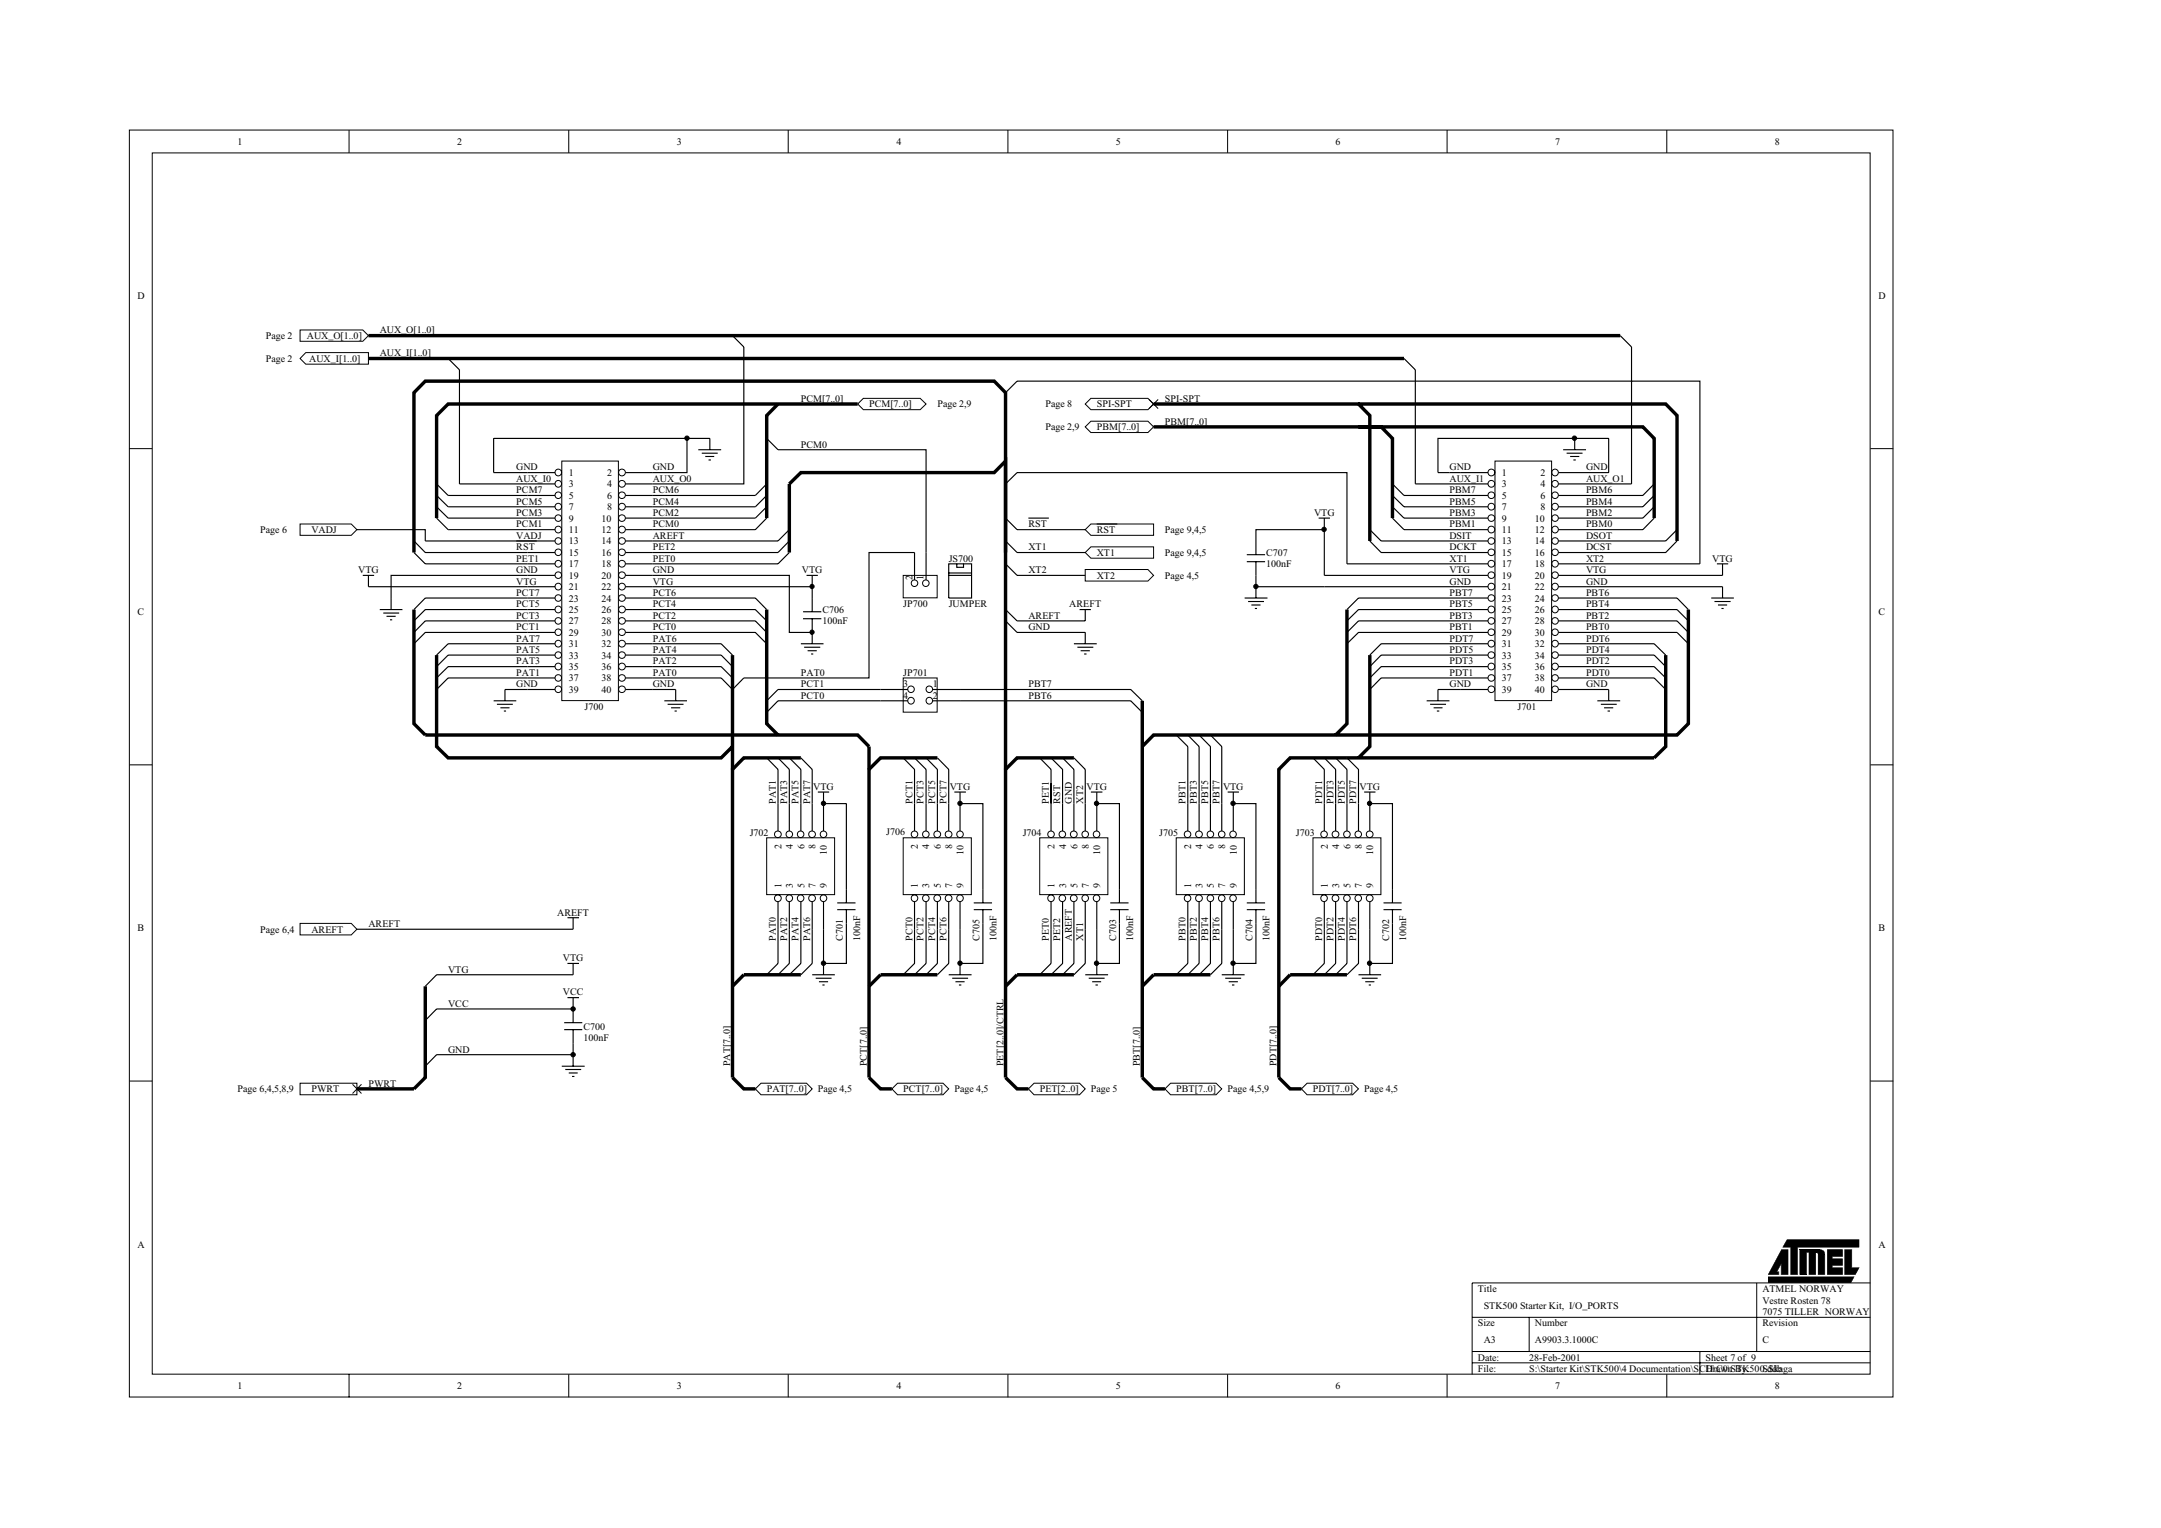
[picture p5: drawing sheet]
<svg xmlns="http://www.w3.org/2000/svg" width="420mm" height="297mm" viewBox="0 0 420 297" stroke-linecap="round" stroke-linejoin="round" font-family="sans-serif">
<g fill="none" stroke="#000" stroke-width=".19">
<path d="M25.2 25.3h342.9v246.3h-342.9zM29.6 29.7h334v237.4h-334zM67.9 25.3v4.4M110.6 25.3v4.4M153.3 25.3v4.4M196 25.3v4.4M238.7 25.3v4.4M281.4 25.3v4.4M324.1 25.3v4.4M25.2 87.2h4.4M363.7 87.2h4.4M25.2 148.7h4.4"/>
<path d="M363.7 148.7h4.4M25.2 210.2h4.4M363.7 210.2h4.4M286.2 256.1h77.5M297.3 256.1v6.6M341.6 256.1v6.6M363.7 249.4h-77.5v17.8M67.9 267.2v4.4M110.6 267.2v4.4M153.3 267.2v4.4M196 267.2v4.4M238.7 267.2v4.4"/>
<path d="M281.4 267.2v4.4M286.2 262.7h77.5M286.2 264.9h77.5M324.1 267.2v4.4M330.5 262.7v4.5"/>
</g>
<path d="M109.3 89.7h10.9v46.5h-10.9z" fill="#fff"/>
<g fill="none" stroke="#000" stroke-width=".19">
<path d="M109.2 89.6h11v46.6h-11z"/>
<circle cx="108.5" cy="98.5" r=".65"/>
<circle cx="108.5" cy="91.8" r=".65"/>
<circle cx="108.5" cy="94" r=".65"/>
<circle cx="108.5" cy="96.3" r=".64"/>
<circle cx="120.9" cy="94.1" r=".66"/>
<circle cx="120.9" cy="98.5" r=".66"/>
<circle cx="120.9" cy="91.9" r=".66"/>
<circle cx="120.9" cy="96.3" r=".66"/>
<circle cx="108.5" cy="118.5" r=".65"/>
<circle cx="108.5" cy="109.6" r=".65"/>
<circle cx="108.5" cy="102.9" r=".65"/>
<circle cx="108.5" cy="114" r=".65"/>
<circle cx="108.5" cy="100.7" r=".64"/>
<circle cx="108.5" cy="107.4" r=".64"/>
<circle cx="108.5" cy="111.8" r=".64"/>
<circle cx="108.5" cy="116.3" r=".64"/>
<circle cx="108.5" cy="105.2" r=".64"/>
<circle cx="120.9" cy="118.5" r=".66"/>
<circle cx="120.9" cy="109.6" r=".66"/>
<circle cx="120.9" cy="102.9" r=".66"/>
<circle cx="120.9" cy="114" r=".66"/>
<circle cx="120.9" cy="111.8" r=".66"/>
<circle cx="120.9" cy="100.7" r=".66"/>
<circle cx="120.9" cy="107.4" r=".66"/>
<circle cx="120.9" cy="105.2" r=".66"/>
<circle cx="120.9" cy="116.3" r=".66"/>
<circle cx="108.5" cy="129.6" r=".65"/>
<circle cx="108.5" cy="125.1" r=".65"/>
<circle cx="108.5" cy="122.9" r=".64"/>
<circle cx="108.5" cy="127.3" r=".64"/>
<circle cx="108.5" cy="134" r=".64"/>
<circle cx="108.5" cy="131.8" r=".64"/>
<circle cx="108.5" cy="120.7" r=".64"/>
<circle cx="120.9" cy="129.6" r=".66"/>
<circle cx="120.9" cy="125.1" r=".66"/>
<circle cx="120.9" cy="122.9" r=".66"/>
<circle cx="120.9" cy="127.4" r=".66"/>
<circle cx="120.9" cy="134" r=".66"/>
<circle cx="120.9" cy="131.8" r=".66"/>
<circle cx="120.9" cy="120.7" r=".66"/>
</g>
<g fill="none" stroke="#000" stroke-width=".22">
<path d="M102.6 91.9h5.3M102.6 94.1h5.3M102.6 96.3h5.3M102.6 98.5h5.3M121.6 91.9h5.3M121.6 94.1h5.3M121.6 96.3h5.3M121.6 98.5h5.3M102.6 100.7h5.3M102.6 103h5.3M102.6 105.2h5.3M102.6 107.4h5.3"/>
<path d="M102.6 109.6h5.3M102.6 111.9h5.3M102.6 114.1h5.3M102.6 116.3h5.3M102.6 118.5h5.3M121.6 100.7h5.3M121.6 103h5.3M121.6 105.2h5.3M121.6 107.4h5.3M121.6 109.6h5.3M121.6 111.9h5.3M121.6 114.1h5.3"/>
<path d="M121.6 116.3h5.3M121.6 118.5h5.3M102.6 120.7h5.3M102.6 122.9h5.3M102.6 125.1h5.3M102.6 127.3h5.3M102.6 129.6h5.3M102.6 131.8h5.3M102.6 134h5.3M121.6 120.7h5.3M121.6 122.9h5.3M121.6 125.1h5.3"/>
<path d="M121.6 127.3h5.3M121.6 129.6h5.3M121.6 131.8h5.3M121.6 134h5.3"/>
</g>
<path d="M290.7 89.7h11v46.5h-11z" fill="#fff"/>
<g fill="none" stroke="#000" stroke-width=".19">
<path d="M290.7 89.6h11v46.6h-11z"/>
<circle cx="290" cy="91.9" r=".66"/>
<circle cx="290" cy="94.1" r=".66"/>
<circle cx="290" cy="98.5" r=".66"/>
<circle cx="290" cy="96.3" r=".66"/>
<circle cx="302.3" cy="98.5" r=".65"/>
<circle cx="302.3" cy="94" r=".65"/>
<circle cx="302.3" cy="91.8" r=".65"/>
<circle cx="302.3" cy="96.3" r=".64"/>
<circle cx="290" cy="118.5" r=".66"/>
<circle cx="290" cy="109.6" r=".66"/>
<circle cx="290" cy="102.9" r=".66"/>
<circle cx="290" cy="114" r=".66"/>
<circle cx="290" cy="100.7" r=".66"/>
<circle cx="290" cy="107.4" r=".66"/>
<circle cx="290" cy="111.8" r=".66"/>
<circle cx="290" cy="105.2" r=".66"/>
<circle cx="290" cy="116.3" r=".66"/>
<circle cx="302.3" cy="118.5" r=".65"/>
<circle cx="302.3" cy="109.6" r=".65"/>
<circle cx="302.3" cy="102.9" r=".65"/>
<circle cx="302.3" cy="114" r=".65"/>
<circle cx="302.3" cy="100.7" r=".64"/>
<circle cx="302.3" cy="107.4" r=".64"/>
<circle cx="302.3" cy="111.8" r=".64"/>
<circle cx="302.3" cy="105.2" r=".64"/>
<circle cx="302.3" cy="116.3" r=".64"/>
<circle cx="290" cy="129.6" r=".66"/>
<circle cx="290" cy="125.1" r=".66"/>
<circle cx="290" cy="122.9" r=".66"/>
<circle cx="290" cy="127.4" r=".66"/>
<circle cx="290" cy="134" r=".66"/>
<circle cx="290" cy="131.8" r=".66"/>
<circle cx="290" cy="120.7" r=".66"/>
<circle cx="302.3" cy="129.6" r=".65"/>
<circle cx="302.3" cy="125.1" r=".65"/>
<circle cx="302.3" cy="122.9" r=".64"/>
<circle cx="302.3" cy="127.3" r=".64"/>
<circle cx="302.3" cy="134" r=".64"/>
<circle cx="302.3" cy="131.8" r=".64"/>
<circle cx="302.3" cy="120.7" r=".64"/>
</g>
<g fill="none" stroke="#000" stroke-width=".22">
<path d="M284 91.9h5.3M284 94.1h5.3M284 96.3h5.3M284 98.5h5.3M303 91.9h5.4M303 94.1h5.4M303 96.3h5.4M303 98.5h5.4M284 100.7h5.3M284 103h5.3M284 105.2h5.3M284 107.4h5.3"/>
<path d="M284 109.6h5.3M284 111.9h5.3M284 114.1h5.3M284 116.3h5.3M284 118.5h5.3M303 100.7h5.4M303 103h5.4M303 105.2h5.4M303 107.4h5.4M303 109.6h5.4M303 111.9h5.4M303 114.1h5.4"/>
<path d="M303 116.3h5.4M303 118.5h5.4M284 120.7h5.3M284 122.9h5.3M284 125.1h5.3M284 127.3h5.3M284 129.6h5.3M284 131.8h5.3M284 134h5.3M303 120.7h5.4M303 122.9h5.4M303 125.1h5.4"/>
<path d="M303 127.3h5.4M303 129.6h5.4M303 131.8h5.4M303 134h5.4M149.1 147.3l2.2 2.3v6.6M151.3 147.3l2.2 2.3v6.6M153.5 147.3l2.2 2.3v6.6M155.7 147.3l2.2 2.3v6.6M159 154h2.2M160.1 154v2.2M175.6 147.3l2.2 2.3v6.6M177.8 147.3l2.3 2.3v6.6"/>
<path d="M180.1 147.3l2.2 2.3v6.6M182.3 147.3l2.2 2.3v6.6M185.6 154h2.2M186.7 154v2.2M202.2 147.3l2.2 2.3v6.6M204.4 147.3l2.2 2.3v6.6M206.6 147.3l2.2 2.3v6.6M208.8 147.3l2.2 2.3v6.6M212.1 154h2.2M213.2 154v2.2M228.7 142.9l2.2 2.2v11.1M230.9 142.9l2.2 2.2v11.1"/>
<path d="M233.1 142.9l2.2 2.2v11.1M235.3 142.9l2.2 2.2v11.1M238.7 154h2.2M239.8 154v2.2M255.3 147.3l2.2 2.3v6.6M257.5 147.3l2.2 2.3v6.6M259.7 147.3l2.2 2.3v6.6M261.9 147.3l2.2 2.3v6.6M265.2 154h2.2M266.3 154v2.2M151.3 180.6v6.7l-2.2 2.2M153.5 180.6v6.7l-2.2 2.2"/>
<path d="M155.7 180.6v6.7l-2.2 2.2M157.9 189.5h4.4M157.9 180.6v6.7l-2.2 2.2M158.6 190.2h3.1M159.2 190.8h1.8M159.9 191.5h.4M160.1 180.6v8.9M177.8 180.6v6.7l-2.2 2.2M180.1 180.6v6.7l-2.3 2.2M182.3 180.6v6.7l-2.2 2.2M184.5 189.5h4.4M185.1 190.2h3.1"/>
<path d="M185.8 190.8h1.7M186.4 191.5h.5M186.7 180.6v8.9M204.4 180.6v6.7l-2.2 2.2M206.6 180.6v6.7l-2.2 2.2M208.8 180.6v6.7l-2.2 2.2M211 189.5h4.4M211 180.6v6.7l-2.2 2.2M211.7 190.2h3.1M212.4 190.8h1.7M213 191.5h.5M213.2 180.6v8.9"/>
<path d="M230.9 180.6v6.7l-2.2 2.2M233.1 180.6v6.7l-2.2 2.2M235.3 180.6v6.7l-2.2 2.2M237.5 189.5h4.5M237.5 180.6v6.7l-2.2 2.2M238.2 190.2h3.1M238.9 190.8h1.8M239.5 191.5h.5M239.8 180.6v8.9M257.5 180.6v6.7l-2.2 2.2M259.7 180.6v6.7l-2.2 2.2M261.9 180.6v6.7l-2.2 2.2"/>
<path d="M264.1 189.5h4.4M264.1 180.6v6.7l-2.2 2.2M264.8 190.2h3.1M265.4 190.8h1.8M266.1 191.5h.4M266.3 180.6v8.9"/>
</g>
<path d="M222.1 136.2v73.3M155.7 147.3h-11.1l-2.2 2.3v59.9M182.3 147.3h-11.1l-2.2 2.3v59.9M208.8 147.3h-11.1l-2.2 2.3v59.9M261.9 147.3h-11.1l-2.2 2.3v59.9M155.7 189.5h-11.1l-2.2 2.2M182.3 189.5h-11.1l-2.2 2.2M208.8 189.5h-11.1l-2.2 2.2M235.3 189.5h-11l-2.2 2.2M261.9 189.5h-11.1l-2.2 2.2" fill="none" stroke="#000" stroke-width=".66" stroke-linecap="butt"/>
<g fill="#fff" stroke="#000" stroke-width=".19">
<path d="M148 210.6h8.8l1.1 1.1-1.1 1.1h-8.8l-1.1-1.1z" fill-rule="evenodd"/>
<path d="M254.1 210.6h8.9l1.1 1.1-1.1 1.1h-8.9l-1.1-1.1z" fill-rule="evenodd"/>
<path d="M201 210.6h8.9l1.1 1.1-1.1 1.1h-8.9l-1.1-1.1z" fill-rule="evenodd"/>
<path d="M227.6 210.6h8.8l1.1 1.1-1.1 1.1h-8.8l-1.1-1.1z" fill-rule="evenodd"/>
</g>
<path d="M142.4 209.5l2.2 2.2h2.3M169 209.5l2.2 2.2h2.2M195.5 209.5l2.2 2.2h2.3M222.1 209.5l2.2 2.2h2.2M248.6 209.5l2.2 2.2h2.2" fill="none" stroke="#000" stroke-width=".66" stroke-linecap="butt"/>
<path d="M58.3 210.6h11.1v2.2h-11.1z" fill-rule="evenodd" fill="#fff" stroke="#000" stroke-width=".19"/>
<g fill="none" stroke="#000" stroke-width=".66" stroke-linecap="butt">
<path d="M71.6 65.2h243.4M151.3 78.5l-2.2 2.3v19.9M166.8 78.5h-79.7l-2.2 2.3v19.9M224.3 78.5h39.8l2.2 2.3v24.4M264.1 78.5h59.8l2.2 2.3v24.4M224.3 83h44.2l2.2 2.2v15.5M264.1 83h55.3l2.2 2.2v15.5M80.5 118.5v22.2l2.2 2.2h84.1l2.2 2.2M80.5 107.4v-31.1l2.2-2.2h110.6l2.2 2.2v31.1M149.1 118.5v22.2l2.2 2.2M153.5 107.4v-13.3l2.2-2.2h37.6l2.2-2.3v60M261.9 118.5v22.2l-2.2 2.2"/>
<path d="M328.3 118.5v22.2l-2.2 2.2h-101.8l-2.2 2.2M84.9 127.3v17.8l2.2 2.2h53.1l2.2-2.2M142.4 127.3v22.3M266.3 127.3v17.8l-2.2 2.2M323.9 127.3v17.8l-2.3 2.2h-59.7M82.7 191.7v17.8l-2.2 2.2h-11.1"/>
</g>
<g fill="none" stroke="#000" stroke-width=".22">
<path d="M84.9 98.5l2.2 2.2h15.5M84.9 96.3l2.2 2.2h15.5M84.9 94.1l2.2 2.2h15.5M89.3 94.1h13.3M135.8 87.4h4.4M136.4 88.1h3.1M137.1 88.7h1.8M137.8 89.4h.4M138 87.4v-2.2h-42v6.7M149.1 98.5l-2.2 2.2h-20M149.1 96.3l-2.2 2.2h-20M149.1 94.1l-2.2 2.2h-20"/>
<path d="M270.7 98.5l2.3 2.2h11M270.7 96.3l2.3 2.2h11M270.7 94.1l2.3 2.2h11M275.2 94.1h8.8M279.6 91.9v-6.7h33.2v6.7h-4.4M281.8 91.9h2.2M303.9 87.4h4.5M304.6 88.1h3.1M305.3 88.7h1.8M305.9 89.4h.5M306.2 85.2v2.2M308.4 94.1h8.8"/>
<path d="M321.6 98.5l-2.2 2.2h-11M321.6 96.3l-2.2 2.2h-11M321.6 94.1l-2.2 2.2h-11M70.5 111.9h2.2M71.6 111.9v2.2h31M80.5 107.4l2.2 2.2h19.9M80.5 105.2l2.2 2.2h19.9M84.9 100.7l2.2 2.3h15.5M102.6 116.3h-19.9l-2.2 2.2M102.6 118.5h-19.9l-2.2 2.2M126.9 116.3h20l2.2 2.2M126.9 118.5h20l2.2 2.2"/>
<path d="M149.1 100.7l-2.2 2.3h-20M153.5 107.4l-2.2 2.2h-24.4M153.5 105.2l-2.2 2.2h-24.4M156.8 111.9h2.2M157.9 111.9v2.2h-31M242 116.3h4.4M242.7 116.9h3.1M243.3 117.6h1.8M244 118.3h.4M244.2 114.1v2.2M256.4 100.7h2.2M257.5 111.9h26.5"/>
<path d="M257.5 114.1h26.5M257.5 100.7v2.3M261.9 109.6h22.1M266.3 105.2l2.2 2.2h15.5M266.3 103l2.2 2.2h15.5M270.7 100.7l2.3 2.3h11M284 118.5h-19.9l-2.2 2.2M284 116.3h-19.9l-2.2 2.2M308.4 118.5h17.7l2.2 2.2M308.4 116.3h17.7l2.2 2.2M308.4 114.1h26.5M308.4 109.6h22.1"/>
<path d="M321.6 100.7l-2.2 2.3h-11M326.1 105.2l-2.2 2.2h-15.5M326.1 103l-2.2 2.2h-15.5M333.8 109.6h2.2M334.9 109.6v2.3h-26.5M96 136.2h4.4M96.6 136.9h3.1M97.3 137.6h1.8M98 138.2h.4M98.2 134v2.2M102.6 125.1h-15.5l-2.2 2.2M102.6 127.3h-15.5l-2.2 2.3"/>
<path d="M102.6 129.6h-15.5l-2.2 2.2M102.6 131.8h-15.5l-2.2 2.2M102.6 122.9h-19.9l-2.2 2.2M126.9 125.1h13.3l2.2 2.2M126.9 127.3h13.3l2.2 2.3M126.9 129.6h13.3l2.2 2.2M126.9 131.8h13.3l2.2 2.2M126.9 120.7h20l2.2 2.2M126.9 122.9h20l2.2 2.2M129.2 136.2h4.4M129.8 136.9h3.1M130.5 137.6h1.8"/>
<path d="M131.2 138.2h.4M131.4 134v2.2M277.4 136.2h4.4M278.1 136.9h3M278.7 137.6h1.8M279.4 138.2h.4M279.6 134v2.2M284 131.8h-15.5l-2.2 2.2M284 129.6h-15.5l-2.2 2.2M284 127.3h-15.5l-2.2 2.3M284 125.1h-15.5l-2.2 2.2M284 122.9h-19.9l-2.2 2.2"/>
<path d="M284 120.7h-19.9l-2.2 2.2M308.4 131.8h13.2l2.3 2.2M308.4 129.6h13.2l2.3 2.2M308.4 127.3h13.2l2.3 2.3M308.4 125.1h13.2l2.3 2.2M308.4 122.9h17.7l2.2 2.2M308.4 120.7h17.7l2.2 2.2M310.6 136.2h4.4M311.2 136.9h3.1M311.9 137.6h1.8M312.6 138.2h.4M312.8 134v2.2"/>
<path d="M109.7 198.8h3.5M110.3 193.9h2.3M110.3 187.3h2.3M111.4 196.1h-26.5l-2.2 2.3M111.4 187.3v2.2h-26.5l-2.2 2.2M111.4 193.9v4.9M109.2 207.3h4.5M109.7 200.2h3.5M109.9 207.9h3.1M110.6 208.6h1.7M111.2 209.3h.5M111.4 205h-26.5l-2.2 2.3"/>
<path d="M111.4 200.2v7.1"/>
</g>
<g fill="#fff" stroke="#000" stroke-width=".19">
<path d="M212.1 77.4h11.1l1.1 1.1-1.1 1.1h-11.1l-1.1-1.1z" fill-rule="evenodd"/>
<path d="M58.3 64.1h12.2l1.1 1.1-1.1 1.1h-12.2z" fill-rule="evenodd"/>
<path d="M211 83l1.1-1.1h11.1l1.1 1.1-1.1 1.1h-11.1z" fill-rule="evenodd"/>
</g>
<path d="M195.5 118.5l2.2 2.2h13.3v-2.2M209.9 118.5h2.2M195.5 120.7l2.2 2.2h13.3v2.2M208.8 125.1h4.4M209.5 125.8h3.1M210.1 126.5h1.8M210.8 127.1h.5M279.6 134h4.4M308.4 134h4.4" fill="none" stroke="#000" stroke-width=".22"/>
<g fill="#fff" stroke="#000" stroke-width=".19">
<path d="M167.9 77.4h11l1.2 1.1-1.2 1.1h-11l-1.1-1.1z" fill-rule="evenodd"/>
<path d="M59.4 68.5h12.2v2.3h-12.2l-1.1-1.1z" fill-rule="evenodd"/>
</g>
<path d="M96 91.9h6.6M133.6 85.2v6.7h-6.7M279.6 91.9h2.2M100.4 105.2h4M98.2 134h4.4M126.9 134h4.5" fill="none" stroke="#000" stroke-width=".22"/>
<path d="M202.2 162.9h13.2v11h-13.2z" fill="#fff"/>
<g fill="none" stroke="#000" stroke-width=".19">
<path d="M202.1 162.9h13.3v11h-13.3z"/>
<circle cx="204.3" cy="174.6" r=".65"/>
<circle cx="204.3" cy="162.2" r=".64"/>
<circle cx="206.5" cy="174.6" r=".65"/>
<circle cx="206.5" cy="162.2" r=".64"/>
<circle cx="208.8" cy="174.6" r=".66"/>
<circle cx="208.8" cy="162.2" r=".66"/>
<circle cx="211" cy="174.6" r=".65"/>
<circle cx="211" cy="162.2" r=".64"/>
<circle cx="213.2" cy="174.6" r=".65"/>
<circle cx="213.2" cy="162.2" r=".64"/>
</g>
<path d="M204.4 156.2v5.4M206.6 156.2v5.4M208.8 156.2v5.4M211 156.2v5.4M213.2 156.2v5.4M204.4 175.3v5.3M206.6 175.3v5.3M208.8 175.3v5.3M211 175.3v5.3M213.2 175.3v5.3" fill="none" stroke="#000" stroke-width=".22"/>
<path d="M149.1 162.9h13.2v11h-13.2z" fill="#fff"/>
<g fill="none" stroke="#000" stroke-width=".19">
<path d="M149.1 162.9h13.2v11h-13.2z"/>
<circle cx="151.2" cy="174.6" r=".66"/>
<circle cx="151.2" cy="162.2" r=".66"/>
<circle cx="153.5" cy="174.6" r=".65"/>
<circle cx="153.5" cy="162.2" r=".64"/>
<circle cx="155.7" cy="174.6" r=".65"/>
<circle cx="155.7" cy="162.2" r=".64"/>
<circle cx="157.9" cy="174.6" r=".66"/>
<circle cx="157.9" cy="162.2" r=".66"/>
<circle cx="160.1" cy="174.6" r=".65"/>
<circle cx="160.1" cy="162.2" r=".64"/>
</g>
<path d="M151.3 156.2v5.4M153.5 156.2v5.4M155.7 156.2v5.4M157.9 156.2v5.4M160.1 156.2v5.4M151.3 175.3v5.3M153.5 175.3v5.3M155.7 175.3v5.3M157.9 175.3v5.3M160.1 175.3v5.3" fill="none" stroke="#000" stroke-width=".22"/>
<path d="M255.3 162.9h13.2v11h-13.2z" fill="#fff"/>
<g fill="none" stroke="#000" stroke-width=".19">
<path d="M255.3 162.9h13.2v11h-13.2z"/>
<circle cx="257.4" cy="174.6" r=".65"/>
<circle cx="257.4" cy="162.2" r=".64"/>
<circle cx="259.7" cy="174.6" r=".66"/>
<circle cx="259.7" cy="162.2" r=".66"/>
<circle cx="261.9" cy="174.6" r=".65"/>
<circle cx="261.9" cy="162.2" r=".64"/>
<circle cx="264.1" cy="174.6" r=".65"/>
<circle cx="264.1" cy="162.2" r=".64"/>
<circle cx="266.3" cy="174.6" r=".66"/>
<circle cx="266.3" cy="162.2" r=".66"/>
</g>
<path d="M257.5 156.2v5.4M259.7 156.2v5.4M261.9 156.2v5.4M264.1 156.2v5.4M266.3 156.2v5.4M257.5 175.3v5.3M259.7 175.3v5.3M261.9 175.3v5.3M264.1 175.3v5.3M266.3 175.3v5.3" fill="none" stroke="#000" stroke-width=".22"/>
<path d="M228.7 162.9h13.2v11h-13.2z" fill="#fff"/>
<g fill="none" stroke="#000" stroke-width=".19">
<path d="M228.7 162.9h13.2v11h-13.2zM341.6 249.4v6.7M349.9 242.9h3.9"/>
<circle cx="230.9" cy="174.6" r=".65"/>
<circle cx="230.9" cy="162.2" r=".64"/>
<circle cx="233.1" cy="174.6" r=".66"/>
<circle cx="233.1" cy="162.2" r=".66"/>
<circle cx="235.3" cy="174.6" r=".65"/>
<circle cx="235.3" cy="162.2" r=".64"/>
<circle cx="237.5" cy="174.6" r=".65"/>
<circle cx="237.5" cy="162.2" r=".64"/>
<circle cx="239.7" cy="174.6" r=".65"/>
<circle cx="239.7" cy="162.2" r=".64"/>
</g>
<g fill="none" stroke="#000" stroke-width=".22">
<path d="M156.1 118.9h3.6M157.9 114.1v4.8M242.4 109.2h3.6M242.4 107.8h3.6M244.2 107.8v-4.8h13.3v8.9M244.2 109.2v4.9h13.3M155.7 125.1h4.4M156.1 120.3h3.6M156.3 125.8h3.2M157 126.5h1.8M157.7 127.1h.4M157.9 120.3v4.8"/>
<path d="M160.1 156.2h4.5v19.3M186.7 156.2h4.4v19.3M213.2 156.2h4.4v19.3M230.9 156.2v5.4M233.1 156.2v5.4M235.3 156.2v5.4M237.5 156.2v5.4M266.3 156.2h4.4v19.3M162.8 176.8h3.5M162.8 175.5h3.5M164.6 176.8v10.5h-4.5M189.3 176.8h3.6"/>
<path d="M189.3 175.5h3.6M191.1 176.8v10.5h-4.4M215.9 176.8h3.5M215.9 175.5h3.5M217.6 176.8v10.5h-4.4M230.9 175.3v5.3M233.1 175.3v5.3M235.3 175.3v5.3M237.5 175.3v5.3M239.8 161.6v-5.4h4.4v19.3M239.8 175.3v5.3M242.4 176.8h3.6"/>
<path d="M242.4 175.5h3.6M244.2 176.8v10.5h-4.4M269 176.8h3.5M269 175.5h3.5M270.7 176.8v10.5h-4.4"/>
</g>
<g fill="#000">
<path d="M343.8 248.2h16.7l-.7 1.2h-16z" fill-rule="evenodd"/>
<path d="M346.4 242.9h1.2v4.8h-1.3v-2.1l-.9 1.6h.4v.5h-2z" fill-rule="evenodd"/>
<path d="M347.5 241h13.9v1.5h-11.9v5.3h-1.3v-5.3h-1.6z" fill-rule="evenodd"/>
<path d="M349.9 242.9h4.1l.5 .2 .3 .6v4.1h-1.3v-4.1l-.3-.2h-.2v4.3h-1.3v-4.3h-.5v4.3h-1.3z" fill-rule="evenodd"/>
<path d="M355.2 242.9h.2l-.1 4.9z" fill-rule="evenodd"/>
<path d="M355.3 242.9h2.9v.1h-2.9z" fill-rule="evenodd"/>
<path d="M356.2 246.4l2 .1z" fill-rule="evenodd"/>
<path d="M356.2 244.7h2z" fill-rule="evenodd"/>
<path d="M356.2 246l.1 .4z" fill-rule="evenodd"/>
<path d="M356.2 244.3l.1 .4z" fill-rule="evenodd"/>
<path d="M355.3 247.7l3 .1z" fill-rule="evenodd"/>
<path d="M356.2 246h2.1z" fill-rule="evenodd"/>
<path d="M356.2 244.2l2.1 .1z" fill-rule="evenodd"/>
<path d="M355.3 242.9h2.9v1.4h-2v.4h2v1.3h-2v.4h2v1.4h-2.9z" fill-rule="evenodd"/>
<path d="M358.1 246.4h.2v1.4h-.2z" fill-rule="evenodd"/>
<path d="M358.1 244.7h.2v1.3h-.2z" fill-rule="evenodd"/>
<path d="M358.1 242.9h.2v1.4h-.2z" fill-rule="evenodd"/>
<path d="M358.7 242.9h1.4v3.6h1.3l-.7 1.3h-2z" fill-rule="evenodd"/>
</g>
<g fill="#000">
<path d="M343.7 248.2l.1 1.2zM346.3 242.9l-2.6 4.9zM343.7 248.2l16.8 .1zM345.4 247.2l.4 .1zM343.8 247.7h2l.1 .1h-2.1zM345.8 247.2l.1 .5h-.1zM346.3 245.6h.1l-.1 2.2zM346.4 245.5l-.9 1.8-.1-.1zM346.3 242.9l1.3 .1zM346.6 242.4l1.6 .1zM347.4 240.9l.1 .1-.8 1.5-.1-.1zM346.3 247.7h1.3l.1 .1h-1.4z"/>
<path d="M347.6 242.9l.1 4.8zM348.1 247.8l1.4-.1zM348.2 242.4v5.4zM349.5 242.5l.1 5.3zM349.5 242.4l11.9 .1zM349.9 242.9l.1 4.9zM349.9 247.7l1.3 .1zM351.2 243.5l.1 4.3zM351.2 243.4l.5 .1zM351.7 247.8l1.3-.1zM351.7 243.4l.1 4.4zM352.9 243.5h.2v4.3h-.2z"/>
<path d="M352.9 243.4l.1 .1zM353.2 243.4v.2zM353.4 243.5l-.1 .1zM353.3 243.5v.1zM353.4 243.6h.1zM353.3 243.6h.1zM353.4 243.7h.1zM353.4 247.8l1.4-.1zM353.4 243.9h.2v3.9h-.2zM353.4 243.8l.1 .1zM353.9 242.9l.1 .1zM354 242.9l.1 .1z"/>
<path d="M354.1 242.9l.1 .1zM354.2 242.9l.1 .1zM354.3 243v.1zM354.3 243l.1 .1zM354.4 243.1h.1zM354.5 243.2h.1zM354.5 243.2l.2 .1zM354.6 243.3h.1zM354.6 243.4h.2zM354.8 243.7v.2zM354.7 243.5h.1zM354.7 243.6l.1-.1v.1z"/>
<path d="M354.8 243.9v3.9zM354.7 243.6l.1 .1zM358.6 242.9l.1 4.9zM358.6 242.9l1.5 .1zM343.8 249.4h16.1zM360.1 246.4h1.3v.1h-1.4zM360.1 242.9v3.6zM360.4 248.2h.2l-.7 1.2h-.1zM358.7 247.7l2.1 .1zM361.4 246.4v.1l.1-.1-.7 1.4zM361.4 241l.1 1.5zM347.5 240.9l14 .1z"/>
</g>
<path d="M58.3 179.5h10l1.1 1.1-1.1 1.1h-10z" fill-rule="evenodd" fill="#fff" stroke="#000" stroke-width=".19"/>
<path d="M110.3 178.4h2.3M111.4 178.4v2.2h-42" fill="none" stroke="#000" stroke-width=".22"/>
<g fill="#fff" stroke="#000" stroke-width=".19">
<path d="M58.3 101.9h10l1.1 1.1-1.1 1.1h-10z" fill-rule="evenodd"/>
<path d="M211 103l1.1-1.1h12.2v2.2h-12.2z" fill-rule="evenodd"/>
</g>
<path d="M213.2 101.9h4" fill="none" stroke="#000" stroke-width=".22"/>
<g fill="#fff" stroke="#000" stroke-width=".19">
<path d="M211 107.4l1.1-1.1h12.2v2.2h-12.2z" fill-rule="evenodd"/>
<path d="M211 110.7h12.2l1.1 1.2-1.1 1.1h-12.2z" fill-rule="evenodd"/>
</g>
<g fill="none" stroke="#000" stroke-width=".22">
<path d="M87.1 69.7l2.2 2.2v22.2M142.4 65.2l2.2 2.2v26.7h-17.7M195.5 76.3l2.2-2.2h132.8v35.5M273 69.7l2.2 2.2v22.2M315 65.2l2.2 2.2v26.7M149.1 85.2l2.2 2.2M195.5 94.1l2.2-2.2h64.2v17.7M69.4 103h13.3v2.2h19.9M73.8 118.5h4.4M74.5 119.2h3.1M75.1 119.8h1.8M102.6 111.9h-26.6v6.6"/>
<path d="M126.9 111.9h26.6v11h4.4M153.5 103l-2.2 2.2h-24.4M195.5 100.7l2.2 2.3h13.3M195.5 105.2l2.2 2.2h13.3M195.5 109.6l2.2 2.3h13.3M200 100.7h3.9M332.7 116.3h4.4M333.3 116.9h3.2M334 117.6h1.8M334.7 118.3h.4M334.9 114.1v2.2M75.8 120.5h.5"/>
<path d="M144.6 131.8l-2.2 2.2"/>
</g>
<g fill="#000" stroke="#000" stroke-width=".19">
<circle cx="133.6" cy="85.2" r=".43"/>
<circle cx="306.1" cy="85.2" r=".43"/>
<circle cx="157.9" cy="114" r=".42"/>
<circle cx="244.2" cy="114" r=".43"/>
<circle cx="257.4" cy="102.9" r=".43"/>
<circle cx="157.9" cy="122.9" r=".42"/>
<circle cx="160.1" cy="156.2" r=".43"/>
<circle cx="213.2" cy="156.2" r=".43"/>
<circle cx="239.7" cy="156.2" r=".43"/>
<circle cx="266.3" cy="156.2" r=".43"/>
<circle cx="111.4" cy="196.1" r=".43"/>
<circle cx="160.1" cy="187.2" r=".43"/>
<circle cx="186.7" cy="187.2" r=".43"/>
<circle cx="213.2" cy="187.2" r=".43"/>
<circle cx="239.7" cy="187.2" r=".43"/>
<circle cx="266.3" cy="187.2" r=".43"/>
<circle cx="111.4" cy="205" r=".43"/>
</g>
<path d="M71.6 69.7h201.4M169 145.1v4.5" fill="none" stroke="#000" stroke-width=".66" stroke-linecap="butt"/>
<path d="M175.6 111.9h6.6v4.3h-6.6z" fill="#fff"/>
<g fill="none" stroke="#000" stroke-width=".19">
<path d="M175.6 111.9h6.6v4.3h-6.6z"/>
<circle cx="177.8" cy="113.4" r=".64"/>
<circle cx="180" cy="113.4" r=".64"/>
</g>
<path d="M151.3 87.4h28.8v25.3M177.8 112.7v-5.3h-8.8v24.4h-24.4M184.5 109.6h4.4v6.7h-4.4zM184.5 111.9h4.4M184.5 111.4h4.4M186 109.6v.7h1.3v-.7" fill="none" stroke="#000" stroke-width=".22"/>
<path d="M175.6 131.8h6.6v6.6h-6.6z" fill="#fff"/>
<g fill="none" stroke="#000" stroke-width=".19">
<path d="M175.6 131.8h6.6v6.6h-6.6z"/>
<circle cx="177.1" cy="136.2" r=".65"/>
<circle cx="177.1" cy="134" r=".64"/>
<circle cx="180.7" cy="136.2" r=".65"/>
<circle cx="180.7" cy="134" r=".64"/>
</g>
<path d="M176.5 134h-25.2l-2.2 2.2M176.5 136.2h-25.2l-2.2 2.3M181.4 134h38.4l2.3 2.2M181.4 136.2h38.4l2.3 2.3" fill="none" stroke="#000" stroke-width=".22"/>
<path d="M174.5 210.6h8.9l1.1 1.1-1.1 1.1h-8.9l-1.1-1.1z" fill-rule="evenodd" fill="#fff" stroke="#000" stroke-width=".19"/>
<path d="M184.5 180.6v6.7l-2.2 2.2" fill="none" stroke="#000" stroke-width=".22"/>
<path d="M175.6 162.9h13.3v11h-13.3z" fill="#fff"/>
<g fill="none" stroke="#000" stroke-width=".19">
<path d="M223.4 77.6l1.8 1.8M225.2 77.6l-1.8 1.8M175.6 162.9h13.3v11h-13.3zM68.5 210.8l1.8 1.8M70.3 210.8l-1.8 1.8"/>
<circle cx="177.8" cy="174.6" r=".65"/>
<circle cx="177.8" cy="162.2" r=".64"/>
<circle cx="180" cy="174.6" r=".65"/>
<circle cx="180" cy="162.2" r=".64"/>
<circle cx="182.2" cy="174.6" r=".66"/>
<circle cx="182.2" cy="162.2" r=".66"/>
<circle cx="184.4" cy="174.6" r=".66"/>
<circle cx="184.4" cy="162.2" r=".66"/>
<circle cx="186.6" cy="174.6" r=".65"/>
<circle cx="186.7" cy="162.2" r=".64"/>
</g>
<path d="M102.6 120.7h-19.9l-2.2 2.2M177.8 156.2v5.4M180.1 156.2v5.4M182.3 156.2v5.4M184.5 156.2v5.4M186.7 156.2v5.4M177.8 175.3v5.3M180.1 175.3v5.3M182.3 175.3v5.3M184.5 175.3v5.3M186.7 175.3v5.3" fill="none" stroke="#000" stroke-width=".22"/>
<circle cx="186.7" cy="156.2" r=".43" fill="#000" stroke="#000" stroke-width=".19"/>
<g font-size="1.9">
<text x="46.2" y="28.2">1</text>
<text x="88.9" y="28.2">2</text>
<text x="131.6" y="28.2">3</text>
<text x="174.3" y="28.2">4</text>
<text x="217" y="28.2">5</text>
<text x="259.7" y="28.2">6</text>
<text x="302.4" y="28.2">7</text>
<text x="345.1" y="28.2">8</text>
<text x="26.7" y="58.1">D</text>
<text x="365.2" y="58.1">D</text>
<text x="51.7" y="65.9">Page 2</text>
<text x="59.7" y="65.9">AUX_O[1..0]</text>
<text x="73.8" y="64.8">AUX_O[1..0]</text>
<text x="51.7" y="70.3">Page 2</text>
<text x="60.1" y="70.3">AUX_I[1..0]</text>
<text x="73.8" y="69.2">AUX_I[1..0]</text>
<text x="155.7" y="78.1">PCM[7..0]</text>
<text x="169" y="79.2">PCM[7..0]</text>
<text x="182.3" y="79.2">Page 2,9</text>
<text x="203.2" y="83.7">Page 2,9</text>
<text x="203.2" y="79.2">Page 8</text>
<text x="213.2" y="79.2">SPI-SPT</text>
<text x="213.2" y="83.7">PBM[7..0]</text>
<text x="226.5" y="82.6">PBM[7..0]</text>
<text x="226.5" y="78.1">SPI-SPT</text>
<text x="155.7" y="87">PCM0</text>
<text x="100.4" y="91.4">GND</text>
<text x="100.4" y="95.9">PCM7</text>
<text x="100.4" y="93.7">AUX_I0</text>
<text x="110.6" y="92.6">1</text>
<text x="110.6" y="94.8">3</text>
<text x="118.1" y="92.6">2</text>
<text x="118.1" y="94.8">4</text>
<text x="126.9" y="91.4">GND</text>
<text x="126.9" y="95.9">PCM6</text>
<text x="126.9" y="93.7">AUX_O0</text>
<text x="281.8" y="91.4">GND</text>
<text x="281.8" y="95.9">PBM7</text>
<text x="281.8" y="93.7">AUX_I1</text>
<text x="292" y="92.6">1</text>
<text x="292" y="94.8">3</text>
<text x="299.5" y="92.6">2</text>
<text x="299.5" y="94.8">4</text>
<text x="308.4" y="91.4">GND</text>
<text x="308.4" y="95.9">PBM6</text>
<text x="308.4" y="93.7">AUX_O1</text>
<text x="100.4" y="98.1">PCM5</text>
<text x="100.4" y="100.3">PCM3</text>
<text x="110.6" y="97">5</text>
<text x="110.6" y="99.2">7</text>
<text x="110.6" y="101.4">9</text>
<text x="117" y="101.4">10</text>
<text x="118.1" y="97">6</text>
<text x="118.1" y="99.2">8</text>
<text x="126.9" y="98.1">PCM4</text>
<text x="126.9" y="100.3">PCM2</text>
<text x="255.5" y="100.3">VTG</text>
<text x="281.8" y="98.1">PBM5</text>
<text x="281.8" y="100.3">PBM3</text>
<text x="292" y="97">5</text>
<text x="292" y="99.2">7</text>
<text x="292" y="101.4">9</text>
<text x="298.4" y="101.4">10</text>
<text x="299.5" y="97">6</text>
<text x="299.5" y="99.2">8</text>
<text x="308.4" y="98.1">PBM4</text>
<text x="308.4" y="100.3">PBM2</text>
<text x="50.6" y="103.6">Page 6</text>
<text x="60.5" y="103.6">VADJ</text>
<text x="100.4" y="102.5">PCM1</text>
<text x="100.4" y="106.9">RST</text>
<text x="100.4" y="104.7">VADJ</text>
<text x="110.6" y="103.6">11</text>
<text x="110.6" y="105.8">13</text>
<text x="117" y="103.6">12</text>
<text x="117" y="105.8">14</text>
<text x="126.9" y="104.7">AREFT</text>
<text x="126.9" y="102.5">PCM0</text>
<text x="126.9" y="106.9">PET2</text>
<text x="199.9" y="106.9">XT1</text>
<text x="199.9" y="102.5">RST</text>
<text x="213.2" y="103.6">RST</text>
<text x="226.5" y="103.6">Page 9,4,5</text>
<text x="281.8" y="104.7">DSIT</text>
<text x="281.8" y="106.9">DCKT</text>
<text x="281.8" y="102.5">PBM1</text>
<text x="292" y="103.6">11</text>
<text x="292" y="105.8">13</text>
<text x="298.4" y="103.6">12</text>
<text x="298.4" y="105.8">14</text>
<text x="308.4" y="104.7">DSOT</text>
<text x="308.4" y="106.9">DCST</text>
<text x="308.4" y="102.5">PBM0</text>
<text x="69.6" y="111.4">VTG</text>
<text x="100.4" y="111.4">GND</text>
<text x="100.4" y="109.2">PET1</text>
<text x="100.4" y="113.6">VTG</text>
<text x="110.6" y="108.1">15</text>
<text x="110.6" y="110.3">17</text>
<text x="110.6" y="112.5">19</text>
<text x="117" y="108.1">16</text>
<text x="117" y="110.3">18</text>
<text x="117" y="112.5">20</text>
<text x="126.9" y="111.4">GND</text>
<text x="126.9" y="109.2">PET0</text>
<text x="126.9" y="113.6">VTG</text>
<text x="155.9" y="111.4">VTG</text>
<text x="177.4" y="112.7" transform="rotate(-90 177.4 112.7)">2</text>
<text x="179.6" y="112.7" transform="rotate(-90 179.6 112.7)">1</text>
<text x="184.5" y="109.2">JS700</text>
<text x="199.9" y="111.4">XT2</text>
<text x="213.2" y="108.1">XT1</text>
<text x="213.2" y="112.5">XT2</text>
<text x="226.5" y="108.1">Page 9,4,5</text>
<text x="226.5" y="112.5">Page 4,5</text>
<text x="246.2" y="108.1">C707</text>
<text x="246.2" y="110.3">100nF</text>
<text x="281.8" y="109.2">XT1</text>
<text x="281.8" y="111.4">VTG</text>
<text x="281.8" y="113.6">GND</text>
<text x="292" y="108.1">15</text>
<text x="292" y="110.3">17</text>
<text x="292" y="112.5">19</text>
<text x="298.4" y="108.1">16</text>
<text x="298.4" y="110.3">18</text>
<text x="298.4" y="112.5">20</text>
<text x="308.4" y="113.6">GND</text>
<text x="308.4" y="111.4">VTG</text>
<text x="308.4" y="109.2">XT2</text>
<text x="332.9" y="109.2">VTG</text>
<text x="26.7" y="119.6">C</text>
<text x="100.4" y="118">PCT5</text>
<text x="100.4" y="115.8">PCT7</text>
<text x="110.6" y="114.7">21</text>
<text x="110.6" y="116.9">23</text>
<text x="110.6" y="119.2">25</text>
<text x="117" y="114.7">22</text>
<text x="117" y="116.9">24</text>
<text x="117" y="119.2">26</text>
<text x="126.9" y="118">PCT4</text>
<text x="126.9" y="115.8">PCT6</text>
<text x="159.9" y="119.2">C706</text>
<text x="175.6" y="118">JP700</text>
<text x="184.5" y="118">JUMPER</text>
<text x="207.9" y="118">AREFT</text>
<text x="281.8" y="115.8">PBT7</text>
<text x="281.8" y="118">PBT5</text>
<text x="292" y="114.7">21</text>
<text x="292" y="116.9">23</text>
<text x="292" y="119.2">25</text>
<text x="298.4" y="114.7">22</text>
<text x="298.4" y="116.9">24</text>
<text x="298.4" y="119.2">26</text>
<text x="308.4" y="115.8">PBT6</text>
<text x="308.4" y="118">PBT4</text>
<text x="365.2" y="119.6">C</text>
<text x="100.4" y="122.5">PCT1</text>
<text x="100.4" y="120.3">PCT3</text>
<text x="100.4" y="124.7">PAT7</text>
<text x="110.6" y="121.4">27</text>
<text x="110.6" y="123.6">29</text>
<text x="110.6" y="125.8">31</text>
<text x="117" y="121.4">28</text>
<text x="117" y="123.6">30</text>
<text x="117" y="125.8">32</text>
<text x="126.9" y="122.5">PCT0</text>
<text x="126.9" y="120.3">PCT2</text>
<text x="126.9" y="124.7">PAT6</text>
<text x="159.9" y="121.4">100nF</text>
<text x="199.9" y="122.5">GND</text>
<text x="199.9" y="120.3">AREFT</text>
<text x="281.8" y="120.3">PBT3</text>
<text x="281.8" y="122.5">PBT1</text>
<text x="281.8" y="124.7">PDT7</text>
<text x="292" y="121.4">27</text>
<text x="292" y="123.6">29</text>
<text x="292" y="125.8">31</text>
<text x="298.4" y="121.4">28</text>
<text x="298.4" y="123.6">30</text>
<text x="298.4" y="125.8">32</text>
<text x="308.4" y="120.3">PBT2</text>
<text x="308.4" y="122.5">PBT0</text>
<text x="308.4" y="124.7">PDT6</text>
<text x="100.4" y="126.9">PAT5</text>
<text x="100.4" y="129.1">PAT3</text>
<text x="100.4" y="131.4">PAT1</text>
<text x="110.6" y="128">33</text>
<text x="110.6" y="130.3">35</text>
<text x="117" y="128">34</text>
<text x="117" y="130.3">36</text>
<text x="126.9" y="126.9">PAT4</text>
<text x="126.9" y="129.1">PAT2</text>
<text x="126.9" y="131.4">PAT0</text>
<text x="155.7" y="131.4">PAT0</text>
<text x="175.6" y="131.4">JP701</text>
<text x="281.8" y="129.1">PDT3</text>
<text x="281.8" y="126.9">PDT5</text>
<text x="281.8" y="131.4">PDT1</text>
<text x="292" y="128">33</text>
<text x="292" y="130.3">35</text>
<text x="298.4" y="128">34</text>
<text x="298.4" y="130.3">36</text>
<text x="308.4" y="126.9">PDT4</text>
<text x="308.4" y="129.1">PDT2</text>
<text x="308.4" y="131.4">PDT0</text>
<text x="100.4" y="133.6">GND</text>
<text x="110.6" y="132.5">37</text>
<text x="110.6" y="134.7">39</text>
<text x="117" y="132.5">38</text>
<text x="117" y="134.7">40</text>
<text x="126.9" y="133.6">GND</text>
<text x="155.7" y="133.6">PCT1</text>
<text x="155.7" y="135.8">PCT0</text>
<text x="175.6" y="133.6">3</text>
<text x="175.6" y="135.8">4</text>
<text x="181.4" y="133.6">1</text>
<text x="181.4" y="135.8">2</text>
<text x="199.9" y="133.6">PBT7</text>
<text x="199.9" y="135.8">PBT6</text>
<text x="281.8" y="133.6">GND</text>
<text x="292" y="132.5">37</text>
<text x="292" y="134.7">39</text>
<text x="298.4" y="132.5">38</text>
<text x="298.4" y="134.7">40</text>
<text x="308.4" y="133.6">GND</text>
<text x="113.7" y="138">J700</text>
<text x="295.1" y="138">J701</text>
<text x="158.1" y="153.6">VTG</text>
<text x="184.7" y="153.6">VTG</text>
<text x="211.3" y="153.6">VTG</text>
<text x="237.8" y="153.6">VTG</text>
<text x="264.3" y="153.6">VTG</text>
<text x="150.8" y="156.2" transform="rotate(-90 150.8 156.2)">PAT1</text>
<text x="153" y="156.2" transform="rotate(-90 153 156.2)">PAT3</text>
<text x="155.2" y="156.2" transform="rotate(-90 155.2 156.2)">PAT5</text>
<text x="157.5" y="156.2" transform="rotate(-90 157.5 156.2)">PAT7</text>
<text x="177.4" y="156.2" transform="rotate(-90 177.4 156.2)">PCT1</text>
<text x="179.6" y="156.2" transform="rotate(-90 179.6 156.2)">PCT3</text>
<text x="181.8" y="156.2" transform="rotate(-90 181.8 156.2)">PCT5</text>
<text x="184" y="156.2" transform="rotate(-90 184 156.2)">PCT7</text>
<text x="203.9" y="156.2" transform="rotate(-90 203.9 156.2)">PET1</text>
<text x="206.1" y="156.2" transform="rotate(-90 206.1 156.2)">RST</text>
<text x="208.4" y="156.2" transform="rotate(-90 208.4 156.2)">GND</text>
<text x="210.6" y="156.2" transform="rotate(-90 210.6 156.2)">XT2</text>
<text x="230.5" y="156.2" transform="rotate(-90 230.5 156.2)">PBT1</text>
<text x="232.7" y="156.2" transform="rotate(-90 232.7 156.2)">PBT3</text>
<text x="234.9" y="156.2" transform="rotate(-90 234.9 156.2)">PBT5</text>
<text x="237.1" y="156.2" transform="rotate(-90 237.1 156.2)">PBT7</text>
<text x="257.1" y="156.2" transform="rotate(-90 257.1 156.2)">PDT1</text>
<text x="259.3" y="156.2" transform="rotate(-90 259.3 156.2)">PDT3</text>
<text x="261.5" y="156.2" transform="rotate(-90 261.5 156.2)">PDT5</text>
<text x="263.7" y="156.2" transform="rotate(-90 263.7 156.2)">PDT7</text>
<text x="145.8" y="162.4">J702</text>
<text x="151.9" y="165.1" transform="rotate(-90 151.9 165.1)">2</text>
<text x="154.1" y="165.1" transform="rotate(-90 154.1 165.1)">4</text>
<text x="156.4" y="165.1" transform="rotate(-90 156.4 165.1)">6</text>
<text x="158.6" y="165.1" transform="rotate(-90 158.6 165.1)">8</text>
<text x="160.8" y="166.2" transform="rotate(-90 160.8 166.2)">10</text>
<text x="172.3" y="162.2">J706</text>
<text x="178.5" y="165.1" transform="rotate(-90 178.5 165.1)">2</text>
<text x="180.7" y="165.1" transform="rotate(-90 180.7 165.1)">4</text>
<text x="182.9" y="165.1" transform="rotate(-90 182.9 165.1)">6</text>
<text x="185.1" y="165.1" transform="rotate(-90 185.1 165.1)">8</text>
<text x="187.3" y="166.2" transform="rotate(-90 187.3 166.2)">10</text>
<text x="198.8" y="162.4">J704</text>
<text x="205" y="165.1" transform="rotate(-90 205 165.1)">2</text>
<text x="207.3" y="165.1" transform="rotate(-90 207.3 165.1)">4</text>
<text x="209.5" y="165.1" transform="rotate(-90 209.5 165.1)">6</text>
<text x="211.7" y="165.1" transform="rotate(-90 211.7 165.1)">8</text>
<text x="213.9" y="166.2" transform="rotate(-90 213.9 166.2)">10</text>
<text x="225.4" y="162.4">J705</text>
<text x="231.6" y="165.1" transform="rotate(-90 231.6 165.1)">2</text>
<text x="233.8" y="165.1" transform="rotate(-90 233.8 165.1)">4</text>
<text x="236" y="165.1" transform="rotate(-90 236 165.1)">6</text>
<text x="238.2" y="165.1" transform="rotate(-90 238.2 165.1)">8</text>
<text x="240.5" y="166.2" transform="rotate(-90 240.5 166.2)">10</text>
<text x="251.9" y="162.4">J703</text>
<text x="258.2" y="165.1" transform="rotate(-90 258.2 165.1)">2</text>
<text x="260.4" y="165.1" transform="rotate(-90 260.4 165.1)">4</text>
<text x="262.6" y="165.1" transform="rotate(-90 262.6 165.1)">6</text>
<text x="264.8" y="165.1" transform="rotate(-90 264.8 165.1)">8</text>
<text x="267" y="166.2" transform="rotate(-90 267 166.2)">10</text>
<text x="151.9" y="172.6" transform="rotate(-90 151.9 172.6)">1</text>
<text x="154.1" y="172.6" transform="rotate(-90 154.1 172.6)">3</text>
<text x="156.4" y="172.6" transform="rotate(-90 156.4 172.6)">5</text>
<text x="158.6" y="172.6" transform="rotate(-90 158.6 172.6)">7</text>
<text x="160.8" y="172.6" transform="rotate(-90 160.8 172.6)">9</text>
<text x="178.5" y="172.6" transform="rotate(-90 178.5 172.6)">1</text>
<text x="180.7" y="172.6" transform="rotate(-90 180.7 172.6)">3</text>
<text x="182.9" y="172.6" transform="rotate(-90 182.9 172.6)">5</text>
<text x="185.1" y="172.6" transform="rotate(-90 185.1 172.6)">7</text>
<text x="187.3" y="172.6" transform="rotate(-90 187.3 172.6)">9</text>
<text x="205" y="172.6" transform="rotate(-90 205 172.6)">1</text>
<text x="207.3" y="172.6" transform="rotate(-90 207.3 172.6)">3</text>
<text x="209.5" y="172.6" transform="rotate(-90 209.5 172.6)">5</text>
<text x="211.7" y="172.6" transform="rotate(-90 211.7 172.6)">7</text>
<text x="213.9" y="172.6" transform="rotate(-90 213.9 172.6)">9</text>
<text x="231.6" y="172.6" transform="rotate(-90 231.6 172.6)">1</text>
<text x="233.8" y="172.6" transform="rotate(-90 233.8 172.6)">3</text>
<text x="236" y="172.6" transform="rotate(-90 236 172.6)">5</text>
<text x="238.2" y="172.6" transform="rotate(-90 238.2 172.6)">7</text>
<text x="240.5" y="172.6" transform="rotate(-90 240.5 172.6)">9</text>
<text x="258.2" y="172.6" transform="rotate(-90 258.2 172.6)">1</text>
<text x="260.4" y="172.6" transform="rotate(-90 260.4 172.6)">3</text>
<text x="262.6" y="172.6" transform="rotate(-90 262.6 172.6)">5</text>
<text x="264.8" y="172.6" transform="rotate(-90 264.8 172.6)">7</text>
<text x="267" y="172.6" transform="rotate(-90 267 172.6)">9</text>
<text x="108.3" y="178">AREFT</text>
<text x="26.7" y="181.1">B</text>
<text x="50.6" y="181.3">Page 6,4</text>
<text x="60.5" y="181.3">AREFT</text>
<text x="71.6" y="180.2">AREFT</text>
<text x="150.8" y="182.8" transform="rotate(-90 150.8 182.8)">PAT0</text>
<text x="153" y="182.8" transform="rotate(-90 153 182.8)">PAT2</text>
<text x="155.2" y="182.8" transform="rotate(-90 155.2 182.8)">PAT4</text>
<text x="157.5" y="182.8" transform="rotate(-90 157.5 182.8)">PAT6</text>
<text x="163.9" y="182.8" transform="rotate(-90 163.9 182.8)">C701</text>
<text x="167.2" y="182.8" transform="rotate(-90 167.2 182.8)">100nF</text>
<text x="177.4" y="182.8" transform="rotate(-90 177.4 182.8)">PCT0</text>
<text x="179.6" y="182.8" transform="rotate(-90 179.6 182.8)">PCT2</text>
<text x="181.8" y="182.8" transform="rotate(-90 181.8 182.8)">PCT4</text>
<text x="184" y="182.8" transform="rotate(-90 184 182.8)">PCT6</text>
<text x="190.4" y="182.8" transform="rotate(-90 190.4 182.8)">C705</text>
<text x="193.8" y="182.8" transform="rotate(-90 193.8 182.8)">100nF</text>
<text x="203.9" y="182.8" transform="rotate(-90 203.9 182.8)">PET0</text>
<text x="206.1" y="182.8" transform="rotate(-90 206.1 182.8)">PET2</text>
<text x="208.4" y="182.8" transform="rotate(-90 208.4 182.8)">AREFT</text>
<text x="210.6" y="182.8" transform="rotate(-90 210.6 182.8)">XT1</text>
<text x="217" y="182.8" transform="rotate(-90 217 182.8)">C703</text>
<text x="220.3" y="182.8" transform="rotate(-90 220.3 182.8)">100nF</text>
<text x="230.5" y="182.8" transform="rotate(-90 230.5 182.8)">PBT0</text>
<text x="232.7" y="182.8" transform="rotate(-90 232.7 182.8)">PBT2</text>
<text x="234.9" y="182.8" transform="rotate(-90 234.9 182.8)">PBT4</text>
<text x="237.1" y="182.8" transform="rotate(-90 237.1 182.8)">PBT6</text>
<text x="243.6" y="182.8" transform="rotate(-90 243.6 182.8)">C704</text>
<text x="246.9" y="182.8" transform="rotate(-90 246.9 182.8)">100nF</text>
<text x="257.1" y="182.8" transform="rotate(-90 257.1 182.8)">PDT0</text>
<text x="259.3" y="182.8" transform="rotate(-90 259.3 182.8)">PDT2</text>
<text x="261.5" y="182.8" transform="rotate(-90 261.5 182.8)">PDT4</text>
<text x="263.7" y="182.8" transform="rotate(-90 263.7 182.8)">PDT6</text>
<text x="270.1" y="182.8" transform="rotate(-90 270.1 182.8)">C702</text>
<text x="273.4" y="182.8" transform="rotate(-90 273.4 182.8)">100nF</text>
<text x="365.2" y="181.1">B</text>
<text x="87.1" y="189.1">VTG</text>
<text x="109.4" y="186.8">VTG</text>
<text x="87.1" y="195.7">VCC</text>
<text x="109.4" y="193.5">VCC</text>
<text x="113.4" y="200.2">C700</text>
<text x="113.4" y="202.4">100nF</text>
<text x="87.1" y="204.6">GND</text>
<text x="142" y="207.3" transform="rotate(-90 142 207.3)">PAT[7..0]</text>
<text x="168.5" y="207.3" transform="rotate(-90 168.5 207.3)">PCT[7..0]</text>
<text x="195.1" y="207.3" transform="rotate(-90 195.1 207.3)">PET[2..0]/CTRL</text>
<text x="221.6" y="207.3" transform="rotate(-90 221.6 207.3)">PBT[7..0]</text>
<text x="248.2" y="207.3" transform="rotate(-90 248.2 207.3)">PDT[7..0]</text>
<text x="46.2" y="212.4">Page 6,4,5,8,9</text>
<text x="60.5" y="212.4">PWRT</text>
<text x="71.6" y="211.3">PWRT</text>
<text x="149.1" y="212.4">PAT[7..0]</text>
<text x="159" y="212.4">Page 4,5</text>
<text x="175.6" y="212.4">PCT[7..0]</text>
<text x="185.6" y="212.4">Page 4,5</text>
<text x="202.1" y="212.4">PET[2..0]</text>
<text x="212.1" y="212.4">Page 5</text>
<text x="228.7" y="212.4">PBT[7..0]</text>
<text x="238.7" y="212.4">Page 4,5,9</text>
<text x="255.3" y="212.4">PDT[7..0]</text>
<text x="265.2" y="212.4">Page 4,5</text>
<text x="26.7" y="242.5">A</text>
<text x="365.2" y="242.5">A</text>
<text x="287.3" y="251.2">Title</text>
<text x="342.7" y="251.2">ATMEL NORWAY</text>
<text x="287.3" y="257.9">Size</text>
<text x="288.5" y="254.5">STK500 Starter Kit, I/O_PORTS</text>
<text x="298.4" y="257.9">Number</text>
<text x="342.7" y="253.4">Vestre Rosten 78</text>
<text x="342.7" y="255.6">7075 TILLER NORWAY</text>
<text x="342.7" y="257.9">Revision</text>
<text x="288.5" y="261.2">A3</text>
<text x="298.4" y="261.2">A9903.3.1000C</text>
<text x="342.7" y="261.2">C</text>
<text x="287.3" y="264.5">Date:</text>
<text x="287.3" y="266.7">File:</text>
<text x="297.3" y="266.7">S:\Starter Kit\STK500\4 Documentation\SCH\C0\STK500.ddb</text>
<text x="297.3" y="264.5">28-Feb-2001</text>
<text x="331.6" y="266.7">Drawn By:</text>
<text x="331.6" y="264.5">Sheet 7 of 9</text>
<text x="342.7" y="266.7">SSkaga</text>
<text x="46.2" y="270.1">1</text>
<text x="88.9" y="270.1">2</text>
<text x="131.6" y="270.1">3</text>
<text x="174.3" y="270.1">4</text>
<text x="217" y="270.1">5</text>
<text x="259.7" y="270.1">6</text>
<text x="302.4" y="270.1">7</text>
<text x="345.1" y="270.1">8</text>
</g>
</svg>
